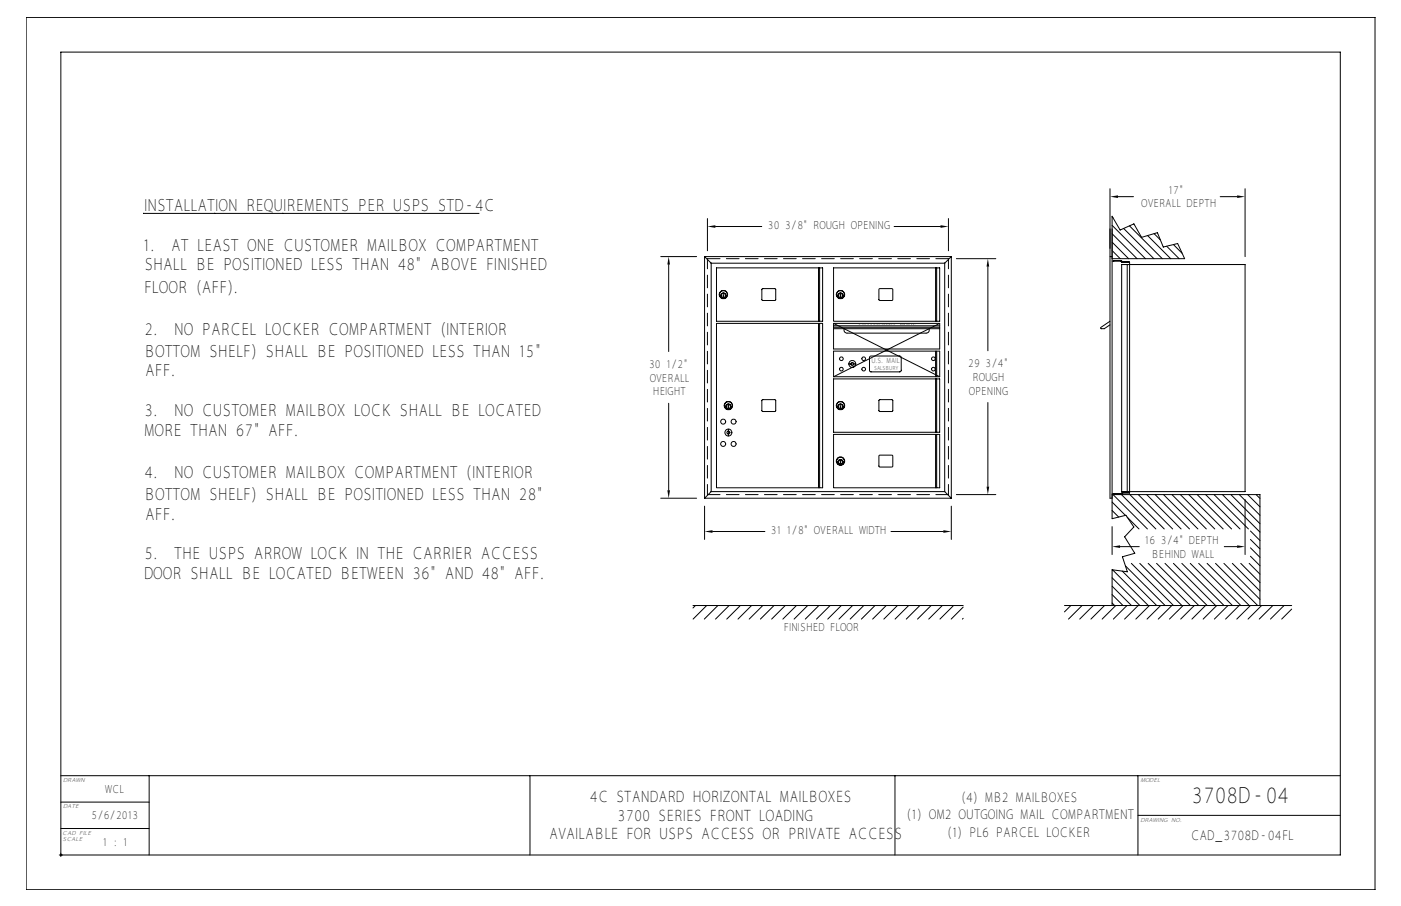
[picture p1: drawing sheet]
<svg xmlns="http://www.w3.org/2000/svg" width="432mm" height="279mm" viewBox="0 0 432 279" stroke-linecap="round" stroke-linejoin="round" font-family="sans-serif">
<g fill="none" stroke="#000" stroke-width=".31">
<path d="M8.1 5.4h415.7v269h-415.7zM342.1 58.2v95.4h.7M383.7 58.2v20.9M44.4 65.8h-.3h103.7M203.6 79.1h11.1M217.2 79.1l2 2.1M218 67.4v9.9M220.5 69.9h14.3M275.6 69.9h14.3M292.3 67.4v9.9M293.2 79.1h-76v74.5M293.2 79.1v74.5"/>
<path d="M293.2 79.1l-2 2.1M294.8 79.8h12.1M342.1 79.1h.7M342.8 79.8h22.3l-2.1-4.7-4.5 1.1-1.8-4.4-4.9 1.4-2.3-4.2-4.3 1.9-2.4-4.2v93.3l4.2-1.1 2.5 3.6-2.9 3 3.2 5.1-3.9 1.1 1.6 4.6-4.7-.6v11M342.8 77.3l2.5 2.5M342.8 74.7l5.1 5.1M342.8 72.1l7.6 7.7M342.8 69.5l10.2 10.3M342.8 66.9l.3 .3M344.6 60.7h4.7M346.3 70.5l9.3 9.3M348.1 69.7l10.1 10.1"/>
<path d="M353.7 72.6l7.1 7.2M355.7 72.1l1.9 1.9M359.6 75.9l3.8 3.9M361.7 75.4l2.7 2.7M376.1 60.7h5.2M206.1 81.6v26.8M219.2 81.2v70.4M219.2 81.2h72M220.8 99.7h32.7v50.7h-32.7zM220.8 82.6h32.7v16.5h-32.7zM222.9 90.9l.1 .7zM234.9 89.1h4.1v3.5h-4.1z"/>
<path d="M252.3 82.6v16.5M252.3 99.7v50.7M252.6 82.6v16.5M252.6 99.7v50.7M256.9 82.6h32.7v16.5h-32.7zM256.9 99.7h32.7M256.9 99.7l32.7 16.5M256.9 99.7v7.9h32.7v-7.9M259 90.9l.1 .7zM271 89.1h4.1v3.5h-4.1zM288.4 82.6v16.5M288.7 82.6v16.5"/>
<path d="M289.6 99.7l-32.7 16.5M291.2 81.2v70.4M304.5 82.2v26M342.1 99.1l-2.9 2.1 1.1 .2 1.8-1.2M343.3 80.5v-.1h2.4v.5h2.5M345.4 80.4v.1M345.4 80.4v.1h-2.6M345.7 81.6h38v70h-38zM346 80.9v-.2h2.1v.2M347.4 81.6v70M348.2 80.9l-.1 71.2h-2.1v-.2M256.9 116.2h32.7"/>
<path d="M256.9 100.5h32.7M256.9 101.4h32.7M256.9 100.9h32.7M256.9 116.8h32.7v16.5h-32.7zM256.9 116.2v-7.9h32.7v7.9M260.2 101.4a.95 .95 0 0 0 .9 1.3h24.4a.95 .95 0 0 0 .8-1.3M261.6 112.2h2.2a1.07 1.07 0 0 0-1.6-.9 1.07 1.07 0 0 0-.2 1.8 1.07 1.07 0 0 0 1.7-.6l.1-.3M268.1 109.9l9.4-.1 .3 .5-.1 4.1-.4 .3-9-.1-.3-.4zM288.4 116.8v16.5M288.4 108.3v7.9M288.7 116.8v16.5M288.7 108.3v7.9"/>
<path d="M206.1 124.4v26.8M224.4 125.1l.2 .8zM224.5 132.3v2.2M234.9 123.3h4.1v3.5h-4.1zM256.9 134h32.7v16.4h-32.7zM259 125.1l.1 .8zM271 123.3h4.1v3.5h-4.1zM288.4 134v16.4M288.7 134v16.4M304.5 124.1v26M203.6 153.6h11.1M217.2 153.6h76"/>
<path d="M217.2 156.1v10.3M219.2 151.6h72M219.2 151.6l-2 2M259 142.2l.1 .8zM271 140.5h4.1v3.4h-4.1zM291.2 151.6l2 2M293.2 156.1v10.3M294.8 152.5h12.1M342.8 152.5h45.5v34.2M342.8 157.4l2 2.1M342.8 154.8l4.1 4.1M343 152.5l10.6 10.6"/>
<path d="M343.3 152.3v.1h2.1v-.1M345.6 152.5l10.6 10.6M347.4 159.5l3.7 3.6M348.2 151.9h-2.5v.5l-2.9-.1M348.2 152.5l10.6 10.6M350.8 152.5l10.6 10.6M353.4 152.5l10.6 10.6M356 152.5l10.6 10.6M358.6 152.5l10.6 10.6M361.2 152.5l10.6 10.6M363.8 152.5l10.6 10.6M366.4 152.5l10.6 10.6"/>
<path d="M369 152.5l10.6 10.6M371.6 152.5l10.6 10.6M374.2 152.5l10.6 10.6M376.8 152.5l11.5 11.6M379.4 152.5l8.9 9M382 152.5l6.3 6.4M383.7 154.1v16.9M384.5 152.5l3.8 3.8M387.1 152.5l1.2 1.2M219.6 163.9h16.1M274.6 163.9h16.2M342.8 178.2l8.5 8.5"/>
<path d="M342.8 162.4v8.6M342.9 175.7l11 11M345.2 168.6h5.9M345.9 176.1l10.6 10.6M346.9 174.5l12.2 12.2M348.7 173.7l13 13M351.3 173.7l13 13M353.9 173.7l13 13M356.5 173.7l13 13M359.1 173.7l13 13M361.7 173.7l13 13M364.3 173.7l13 13"/>
<path d="M366.8 173.7l13.1 13M369.4 173.7l13 13M372 173.7l13 13M374.6 173.7l13 13M377.2 173.7l11.1 11.1M377.3 168.6h4M379.8 173.7l8.5 8.5M382.4 173.7l5.9 6M385 173.7l3.3 3.4M385.4 171.5l2.9 3M385.4 168.9l2.9 3M385.4 166.3l2.9 3"/>
<path d="M385.4 163.8l2.9 2.9M213.6 186.7h83.3M214.3 186.7l-.7 .8M217.8 186.7l-4.2 4.2M221.3 186.7l-4.2 4.2M224.7 186.7l-4.2 4.2M228.2 186.7l-4.2 4.2M231.6 186.7l-4.2 4.2M235.1 186.7l-4.2 4.2M238.5 186.7l-4.1 4.2M242 186.7l-4.2 4.2M245.5 186.7l-4.2 4.2"/>
<path d="M248.9 186.7l-4.2 4.2M252.4 186.7l-4.2 4.2M255.8 186.7l-4.1 4.2M259.3 186.7l-4.2 4.2M262.8 186.7l-4.2 4.2M266.2 186.7l-4.2 4.2M269.7 186.7l-4.2 4.2M273.1 186.7l-4.1 4.2M276.6 186.7l-4.2 4.2M280.1 186.7l-4.2 4.2M283.5 186.7l-4.2 4.2M287 186.7l-4.2 4.2"/>
<path d="M290.4 186.7l-4.2 4.2M293.9 186.7l-4.2 4.2M296.9 187.2l-3.7 3.7M296.9 190.7l-.3 .2M328.1 186.7h70M330 186.7l-1.9 2M333.5 186.7l-4.2 4.2M337 186.7l-4.2 4.2M340.4 186.7l-4.2 4.2M342.8 186l.7 .7M342.8 183.4l3.3 3.3M342.8 180.8l5.9 5.9"/>
<path d="M343.9 186.7l-4.2 4.2M347.3 186.7l-4.2 4.2M350.8 186.7l-4.2 4.2M354.2 186.7l-4.1 4.2M357.7 186.7l-4.2 4.2M361.2 186.7l-4.2 4.2M364.6 186.7l-4.2 4.2M368.1 186.7l-4.2 4.2M371.5 186.7l-4.1 4.2M375 186.7l-4.2 4.2M378.5 186.7l-4.2 4.2M381.9 186.7l-4.2 4.2"/>
<path d="M385.4 186.7l-4.2 4.2M388.8 186.7l-4.1 4.2M392.3 186.7l-4.2 4.2M395.8 186.7l-4.2 4.2M398.1 187.8l-3.1 3.1M18.8 239.2h144.5M46 239.2v24.5M163.3 239.2h112.5v24.5M163.3 239.2v24.5M275.8 239.2h137.3M350.7 239.2v24.5M18.8 255.5h27.2"/>
<path d="M18.8 247.4h27.2M53.8 243.6l1-.6 .9-.2h55.3a2.68 2.68 0 0 1 2.6 2.7v6.3a2.68 2.68 0 0 1-2.6 2.7h-55.3a2.68 2.68 0 0 1-2.7-2.7v-6.7zM54.1 243.9l.9-.6 .7-.1h55.3a2.3 2.3 0 0 1 2.3 2.3v6.3a2.3 2.3 0 0 1-2.3 2.3h-55.3a2.3 2.3 0 0 1-2.3-2.3v-6.7zM54.3 244.2l1.4-.6h55.3a1.91 1.91 0 0 1 1.9 1.9v6.3a1.91 1.91 0 0 1-1.9 1.9h-55.3a1.91 1.91 0 0 1-1.9-1.9v-6.3zM55 244.8l.7-.3h55.3l.6 .3 .3 .7v6.3l-.3 .7-.6 .3h-55.3l-.7-.3-.3-.7v-6.3zM55.1 249.8h1.2M55.1 249.4h5.9M55.1 246h56.5M55.1 245.6h56.5M55.1 251.7h56.5M55.1 251.4h56.5M55.1 246.4h1.7"/>
<path d="M55.1 246.8h1.4M55.1 247.2h1.3M55.1 247.5h1.2M55.1 247.9h1.2M55.1 248.3h1.2M55.1 248.7h1.4M55.1 249.1h1.6M55.1 250.2h1.3M55.1 250.6h1.4M55.1 251h1.8M55.1 245.2h56.4M55.1 252.1h56.4"/>
<path d="M55.6 244.9h55.5M55.6 252.4h55.5M55.7 244.9l-.4 .2-.2 .4v6.3l.2 .4 .4 .2M56.3 249.4a1.48 1.48 0 0 0 1.4 1.9M56.5 249.4l.2 1.1 .7 .5h3.9a1.52 1.52 0 0 0 1.2-1.4 1.52 1.52 0 0 0-1.2-1.5h-2.9l-.3-.3 .3-.3h2.3l.3 .4h1.5l-.1-1-.5-.5-4.2-.1a1.52 1.52 0 0 0-1.2 1.5 1.52 1.52 0 0 0 1.2 1.5h3l.3 .3-.3 .3h-2.3l-.3-.5M57.7 246.1a1.73 1.73 0 0 0-1.4 1.7 1.73 1.73 0 0 0 1.4 1.7M58.2 249.8h2.6M58.3 247.8h2.4M61.3 246.1a1.54 1.54 0 0 1 1.4 2h-.6l.4 .5 .2 1.1 1.9-3.5M62.2 246.4h2.3M62.3 248.3h1.2M62.5 246.8h1.8"/>
<path d="M62.6 248.7h.7M62.7 247.2h1.4M62.7 249.1h.4M62.7 247.5h1.2M62.7 247.9h1M64.2 251.1l.4-.9h2.7l.5 .9M64.2 251h3.5M64.4 250.6h3.1M64.8 246.3h2.4l2.5 4.7h-1.7l-.7-1.1h-2.7l-.6 1.1h-1.8zM66 247.3l.7 1.4h-1.5zM66 247.7l.3 .6h-.6zM67.3 246.2l2.4 4.4v-4.3"/>
<path d="M67.5 246.4h2.2M67.7 246.8h2M67.9 247.2h1.8M68.1 247.5h1.6M68.3 247.9h1.4M68.5 248.3h1.2M68.7 248.7h1M68.9 249.1h.8M69.1 249.4h.6M69.3 249.8h.4M69.9 246.3h1.5v3.6h3.9v1.1h-5.4zM71.6 246.8h3.9"/>
<path d="M71.6 247.2h3.7M71.6 247.5h3.7M71.6 247.9h3.7M71.6 248.3h3.7M71.6 248.7h3.8M75.5 251v-.4l.5 .5 .7 .2M75.8 246.4h-4.2v3h3.7M75.8 246.6l.9-.3h3.9l.7 .6 .2 1h-1.6l-.3-.4h-2.3l-.3 .3 .3 .3h3a1.52 1.52 0 0 1 1.2 1.5 1.52 1.52 0 0 1-1.2 1.4l-4.2-.1-.5-.4-.1-1.1h1.5l.3 .5h2.3l.3-.3-.3-.3h-2.9a1.56 1.56 0 0 1-.9-2.7zM76.7 246.1a1.75 1.75 0 0 0-1.5 1.2 1.75 1.75 0 0 0 .5 1.8h-4.1M77.2 249.8h2.6M77.4 249.4h2.2M77.5 247.5h2.1"/>
<path d="M77.5 247.9h2.1M80.3 246.1a1.54 1.54 0 0 1 1.4 2h-.7a1.77 1.77 0 0 1 .7 1.8 1.77 1.77 0 0 1-1.4 1.4M81.1 251h1.1M81.2 246.4h1M81.3 248.3h.9M81.5 250.6h.7M81.5 246.8h.7M81.5 248.7h.7M81.6 250.2h.6M81.6 247.2h.6M81.7 249.1h.5M81.7 249.8h.5"/>
<path d="M81.7 249.4h.5M81.7 247.5h.5M81.7 247.9h.5M82.2 246.3v4.7M84 247.4h2.6l.3 .4-.3 .3h-2.6zM84 249.2h2.6l.3 .4-.3 .3h-2.6zM84.2 247.6l2.5 .1-2.5 .2zM84.2 249.4l2.5 .2-2.5 .1zM87.1 246.1a1.62 1.62 0 0 1 1.3 2.4 1.69 1.69 0 0 1-1.2 2.8M87.1 246.3a1.44 1.44 0 0 1 1 2.3 1.49 1.49 0 0 1-.9 2.4h-4.8v-4.7h4.8M88 246.4h1.2M88.1 251h1.7"/>
<path d="M88.3 246.8h.9M88.4 250.6h1M88.5 248.3h.7M88.5 248.7h.7M88.5 247.2h.7M88.5 247.9h.7M88.5 247.5h.7M88.6 250.2h.7M88.6 249.1h.6M88.6 249.8h.6M88.6 249.4h.6M89.2 246.3v3.6a1.4 1.4 0 0 0 1.4 1.4"/>
<path d="M89.4 246.3h1.6v3.3l.3 .3 3-.1 .1-3.5h1.5l-.1 4.2-.5 .4-.6 .1-4.7-.1-.4-.4-.2-.6zM91.2 246.3l.1 3.4h2.9v-3.4M91.2 249.4h3M91.2 246.4h3M91.2 246.8h3M91.2 247.2h3M91.2 247.5h3M91.2 247.9h3M91.2 248.3h3M91.2 248.7h3M91.2 249.1h3M95.6 251h1.2"/>
<path d="M95.9 250.6h.9M96.1 250.2h.7M96.1 246.3v3.6a1.4 1.4 0 0 1-1.4 1.4M96.1 249.8h.7M96.1 249.4h.7M96.1 246.4h.7M96.1 246.8h.7M96.1 247.2h.7M96.1 247.5h.7M96.1 247.9h.7M96.1 248.3h.7M96.1 248.7h.7"/>
<path d="M96.1 249.1h.7M96.8 246.3v4.7M98.6 247.4h2.7l.2 1.1-.3 .2h-2.6zM98.8 247.6h2.4l.1 .8-2.5 .1zM98.8 247.9h2.5M98.8 248.3h2.5M98.8 250.2h2.5M98.8 250.6h2.5M98.8 251h2.5M101.3 250.2l-2.5-.1v.9M101.3 250.2v.8M101.8 246.1a1.4 1.4 0 0 1 1.4 1.4v1.1l1.6 .1"/>
<path d="M102.9 246.4l2.7 3.2v1.4M103 248.6v.2a.48 .48 0 0 0-.3 .5 .48 .48 0 0 0 .3 .4v1.3h-1.5v-.9l-.3-.2h-2.6v1.1h-1.6v-4.7h4.8l.9 .3a2.15 2.15 0 0 1 .3 2M103 246.3h2l1.6 1.8 1.6-1.8h2l-2.8 3.2v1.5h-1.6v-1.5zM103.1 249.4h2.4M103.1 249.1h2.1M103.2 247.2h.3M103.2 249.8h2.4M103.2 248.6l-.2 .7 .2 1.7M103.2 247.5h.6M103.2 247.9h1M103.2 248.3h1.3M103.2 250.2h2.4"/>
<path d="M103.2 250.6h2.4M103.2 251h2.4M105.2 246.1l1.4 1.6 1.4-1.6M105.4 246.4h2.4M105.8 246.8h1.7M106.1 247.2h1M106.4 247.5h.4M107.6 249.8h4M107.6 250.2h4M107.6 250.6h4M107.6 251h4M107.7 249.4h3.9"/>
<path d="M108 249.1h3.6M108.4 248.7h3.2M108.7 248.3h2.9M109 247.9h2.6M109.4 247.5h2.2M109.7 247.2h1.9M110 246.8h1.6M111 244.9l.4 .2 .2 .4v6.3l-.2 .4-.4 .2M111.6 246.4h-1.2l-2.8 3.2v1.4M350.7 251.4h62.4M18.3 263.7h394.8v-247.6h-394.3v248.1"/>
<circle cx="223" cy="90.8" r="1.19"/>
<circle cx="223" cy="90.8" r="1.28"/>
<circle cx="223" cy="91.1" r=".76"/>
<circle cx="223" cy="91.1" r=".73"/>
<circle cx="223" cy="91.1" r=".7"/>
<circle cx="259.1" cy="90.8" r="1.28"/>
<circle cx="259.1" cy="91.1" r=".7"/>
<circle cx="259.1" cy="91.1" r=".73"/>
<circle cx="259.1" cy="91.1" r=".76"/>
<circle cx="259.1" cy="90.8" r="1.19"/>
<circle cx="259.3" cy="113.8" r=".56"/>
<circle cx="259.3" cy="110.6" r=".56"/>
<circle cx="262.7" cy="112.2" r=".46"/>
<circle cx="266.2" cy="110.6" r=".56"/>
<circle cx="266.2" cy="113.8" r=".56"/>
<circle cx="287.7" cy="110.6" r=".56"/>
<circle cx="287.7" cy="113.8" r=".56"/>
<circle cx="222.9" cy="130" r=".76"/>
<circle cx="222.9" cy="136.9" r=".76"/>
<circle cx="224.5" cy="133.4" r=".46"/>
<circle cx="224.5" cy="125.4" r=".76"/>
<circle cx="224.5" cy="125.1" r="1.19"/>
<circle cx="224.5" cy="133.4" r="1.07"/>
<circle cx="224.5" cy="125.1" r="1.28"/>
<circle cx="224.5" cy="125.4" r=".7"/>
<circle cx="224.5" cy="125.4" r=".73"/>
<circle cx="226.1" cy="130" r=".76"/>
<circle cx="226.1" cy="136.9" r=".76"/>
<circle cx="259.1" cy="125.1" r="1.28"/>
<circle cx="259.1" cy="125.4" r=".7"/>
<circle cx="259.1" cy="125.4" r=".73"/>
<circle cx="259.1" cy="125.4" r=".76"/>
<circle cx="259.1" cy="125.1" r="1.19"/>
<circle cx="259.1" cy="142.5" r=".7"/>
<circle cx="259.1" cy="142.2" r="1.28"/>
<circle cx="259.1" cy="142.5" r=".73"/>
<circle cx="259.1" cy="142.5" r=".76"/>
<circle cx="259.1" cy="142.2" r="1.19"/>
</g>
<path d="M218 79.8h74.3M218 152.5h74.3" fill="none" stroke="#000" stroke-width=".31" stroke-dasharray="3.9 2"/>
<path d="M218 152.5v-72.7M292.3 152.5v-72.7" fill="none" stroke="#000" stroke-width=".31" stroke-dasharray="3.9 2" stroke-dashoffset=".8"/>
<path d="M218 69.9l2.5-.5v.9zM289.9 69.4l2.4 .5-2.4 .4zM342.1 60.7l2.5-.5v.9zM381.3 60.2l2.4 .5-2.4 .4zM206.1 79.1l.4 2.5h-.8zM304.5 79.8l.4 2.4h-.8zM205.7 151.2h.8l-.4 2.4zM304.1 150.1h.8l-.4 2.4zM217.2 163.9l2.4-.4v.8zM290.8 163.5l2.4 .4-2.4 .4zM342.8 168.6l2.4-.4v.8zM381.3 168.2l2.4 .4-2.4 .4z" fill="#000"/>
<path d="M46.7 241.5h114.2v20.8h-114.2z" fill-rule="evenodd" fill="#fff"/>
<text font-size="6.9" x="367.2" y="247.8">3708D-04</text>
<g font-size="5.2">
<text x="44.4" y="65.1">INSTALLATION REQUIREMENTS PER USPS STD-4C</text>
<text x="44.1" y="77.3">1.</text>
<text x="52.8" y="77.3">AT LEAST ONE CUSTOMER MAILBOX COMPARTMENT</text>
<text x="44.5" y="83.4">SHALL BE POSITIONED LESS THAN 48&quot; ABOVE FINISHED</text>
<text x="44.4" y="90.2">FLOOR (AFF).</text>
<text x="44.5" y="103.2">2.</text>
<text x="53.7" y="103.2">NO PARCEL LOCKER COMPARTMENT (INTERIOR</text>
<text x="44.4" y="110">BOTTOM SHELF) SHALL BE POSITIONED LESS THAN 15&quot;</text>
<text x="44.8" y="116.1">AFF.</text>
<text x="44.5" y="128.3">3.</text>
<text x="53.7" y="128.3">NO CUSTOMER MAILBOX LOCK SHALL BE LOCATED</text>
<text x="44.4" y="134.4">MORE THAN 67&quot; AFF.</text>
<text x="44.5" y="147.4">4.</text>
<text x="53.7" y="147.4">NO CUSTOMER MAILBOX COMPARTMENT (INTERIOR</text>
<text x="44.4" y="154.2">BOTTOM SHELF) SHALL BE POSITIONED LESS THAN 28&quot;</text>
<text x="44.8" y="160.3">AFF.</text>
<text x="44.5" y="172.5">5.</text>
<text x="53.7" y="172.5">THE USPS ARROW LOCK IN THE CARRIER ACCESS</text>
<text x="44.4" y="178.6">DOOR SHALL BE LOCATED BETWEEN 36&quot; AND 48&quot; AFF.</text>
</g>
<g font-size="4.8">
<text x="181.8" y="247.5">4C STANDARD HORIZONTAL MAILBOXES</text>
<text x="190.4" y="253.2">3700 SERIES FRONT LOADING</text>
<text x="169.2" y="258.9">AVAILABLE FOR USPS ACCESS OR PRIVATE ACCESS</text>
</g>
<g font-size="4.1">
<text x="296.3" y="247.3">(4) MB2 MAILBOXES</text>
<text x="279.4" y="252.7">(1) OM2 OUTGOING MAIL COMPARTMENT</text>
<text x="291.9" y="258.2">(1) PL6 PARCEL LOCKER</text>
<text x="367" y="259">CAD_3708D-04FL</text>
</g>
<g font-size="3.5">
<text x="360.2" y="59.8">17&quot;</text>
<text x="351.7" y="63.9">OVERALL DEPTH</text>
<text x="236.7" y="70.7">30 3/8&quot; ROUGH OPENING</text>
<text x="200.1" y="113.5">30 1/2&quot;</text>
<text x="298.4" y="113.3">29 3/4&quot;</text>
<text x="200.2" y="117.8">OVERALL</text>
<text x="299.8" y="117.6">ROUGH</text>
<text x="201.2" y="121.9">HEIGHT</text>
<text x="298.6" y="121.7">OPENING</text>
<text x="237.6" y="164.7">31 1/8&quot; OVERALL WIDTH</text>
<text x="352.8" y="167.8">16 3/4&quot; DEPTH</text>
<text x="354.9" y="172.1">BEHIND WALL</text>
<text x="241.6" y="194.6">FINISHED FLOOR</text>
<text x="32.4" y="244.5">WCL</text>
<text x="28.2" y="252.6">5/6/2013</text>
<text x="31.7" y="260.8">1 : 1</text>
</g>
<text font-size="2.2" x="268.6" y="112.1">U.S. MAIL</text>
<g font-size="1.8">
<text x="19.5" y="241.2">DRAWN</text>
<text x="351.5" y="241.2">MODEL</text>
<text x="19.5" y="249.3">DATE</text>
<text x="19.2" y="257.5">CAD FILE</text>
<text x="351.5" y="253.4">DRAWING NO.</text>
<text x="19.3" y="259.5">SCALE</text>
</g>
<text font-size="1.7" x="269.4" y="114">SALSBURY</text>
<g font-size=".5">
<text x="264.7" y="100.3">OUTGOING</text>
<text x="277.4" y="100.3">MAIL</text>
</g>
</svg>
